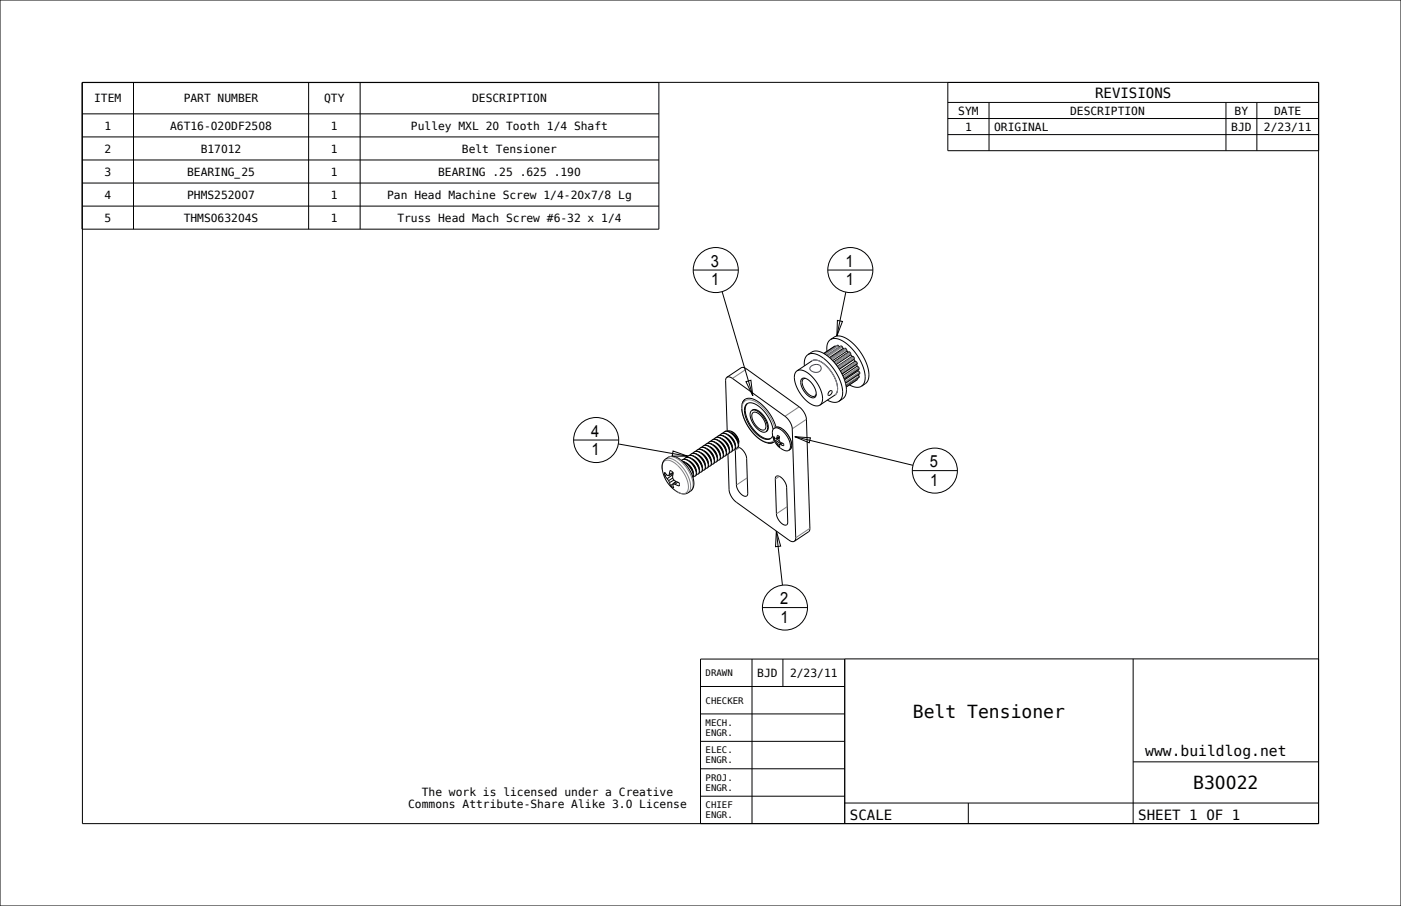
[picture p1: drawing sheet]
<svg xmlns="http://www.w3.org/2000/svg" width="432mm" height="279mm" viewBox="0 0 432 279" stroke-linecap="round" stroke-linejoin="round" font-family="sans-serif">
<g fill="none" stroke="#000" stroke-width=".31">
<path d="M0 0h431.8v279.4h-431.8zM25.3 35.1h177.8M25.4 25.4v228.6h381v-228.6M41.1 25.5v45.2M95.1 25.5v45.2M111 25.5v45.2M292.1 25.4v21.1h114.3v-21.1l-381.1 .1v45.2h177.8v-45.2M292.1 31.6h114.3M292.1 36.6h114.3M304.8 31.6v14.9M377.9 31.6v14.9M387.4 31.6v14.9"/>
<path d="M25.3 42.2h177.8M25.3 49.3h177.8M25.3 56.4h177.8M292.1 41.5h114.3M25.3 63.6h177.8M224 116.3l-.4 1.1 .5 15.5M224 116.3l.8-.1 .8 .4 16.3 11.8 1.1 1.1 .9 1.4 .3 1.3 1.1 33.6-.5 1.1M224 116.3l4.5-2.9 1.2 .1 16.7 12.1 1.1 1.1 .7 1.3 .3 1.3 1.1 33.9-.3 .7-4.5 3M248.5 116.8a1.2 1.2 0 0 0-1.5 .1 1.2 1.2 0 0 0-.2 1.5l.5 1.4a4 4 0 0 0 3.7 2.8l.4-.4 .2-.8M248.5 116.8a6.2 6.2 0 0 1 3.1 4.6M248.5 116.8a1.14 1.14 0 0 0-1.2 .5 1.14 1.14 0 0 0 0 1.3l.8 1.8a2.72 2.72 0 0 0 3.2 1.7l.3-.7M257.3 106.7l.2 .1"/>
<path d="M258.7 107l-.3-.5h-.3l-4 2.6M259.9 107.4l-.3-.5-.4-.2-4.4 2.9M259.9 107.4l-4.3 2.9M259.9 107.4l.2 .2M261.1 108.2l.4 .4M261.1 108.2l-.2-.5-.5-.3-4.6 3M261.1 108.2l-4.5 3M262.2 109.4l.4 .5M262.2 109.4v-.5l-.5-.4-4.7 3.1M262.2 109.4l-4.5 3M262.6 109.9l-4.5 3.1M262.6 109.9l.6 .3v.6"/>
<path d="M263.2 110.8l-4.5 3.1M263.2 110.8l.3 .6M263.5 111.4l-4.5 3M263.5 111.4l.6 .5 .1 .2-.2 .3M264 112.4l-4.5 3M264 112.4l.2 .5M264.2 112.9l.5 .4 .1 .5-4.6 3.1M264.2 112.9l-4.4 3M264.2 116.7v.4M264.5 114v.3M264.5 115.6l.3 .5v.3l-4 2.7M264.5 114.3l.5 .5v.4l-4.4 3"/>
<path d="M264.5 114.3l-4.2 2.9M213.1 140l-.4 .4M213.2 139.9a3.5 3.5 0 0 1 3.7 2.4l.5 1.1v1M213.2 139.9l-.1 .1M213.2 139.9a4.2 4.2 0 0 1 3.9 3.2 1.75 1.75 0 0 1 0 1.8M214 139.4l-.4 .3M214.1 139.3a3.5 3.5 0 0 1 3.7 2.3l.5 1.2 .1 1M214.1 139.3l-.1 .1M214.1 139.3a4.2 4.2 0 0 1 4 3.2 1.75 1.75 0 0 1 0 1.8M214.9 138.7l-.3 .4M215 138.7a3.5 3.5 0 0 1 3.8 2.3l.4 1.2 .1 1M215 138.7h-.1"/>
<path d="M215 138.7a4.2 4.2 0 0 1 4 3.1 1.75 1.75 0 0 1 0 1.8M215.8 138.1l-.3 .4M215.9 138a3.5 3.5 0 0 1 3.8 2.4l.5 1.2v1M215.9 138l-.1 .1M216 138a4.2 4.2 0 0 1 3.9 3.2 1.75 1.75 0 0 1 0 1.8M216 138l-.2 .1M216.1 139.7l1.6 1.4 .6 1.7M216.8 137.5l-.4 .4M216.9 137.4a3.5 3.5 0 0 1 3.7 2.4l.5 1.2v1M216.9 137.4l-.1 .1M216.9 137.4a4.2 4.2 0 0 1 3.9 3.2 1.75 1.75 0 0 1 0 1.8M217 139.1l1.6 1.3 .6 1.7"/>
<path d="M217.7 136.9l-.4 .4M217.8 136.8a3.5 3.5 0 0 1 3.7 2.4l.5 1.2 .1 .9M217.8 136.8l-.1 .1M217.8 136.8a4.2 4.2 0 0 1 4 3.2 1.75 1.75 0 0 1 0 1.8M218 138.4l1.5 1.4 .7 1.7M218 139.9l.9 1.3M218.6 136.3l-.3 .3M218.7 136.2a3.5 3.5 0 0 1 3.8 2.3l.4 1.2 .1 1M218.7 136.2l-.1 .1M218.7 136.2a4.2 4.2 0 0 1 4 3.2 1.75 1.75 0 0 1 0 1.8M218.9 137.8l1.5 1.4 .7 1.7M218.9 139.3l.9 1.3"/>
<path d="M219.5 135.6l-.3 .4M219.6 135.6a3.5 3.5 0 0 1 3.8 2.3l.5 1.2v1M219.6 135.6h-.1M219.7 135.6a4.2 4.2 0 0 1 3.9 3.2 1.75 1.75 0 0 1 0 1.7M219.7 135.6h-.2M219.8 137.2l1.6 1.4 .6 1.7M219.9 138.7l.8 1.3M220.5 135l-.4 .4M220.6 134.9a3.5 3.5 0 0 1 3.7 2.4l.5 1.2v1M220.6 134.9l-.1 .1M220.6 134.9a4.2 4.2 0 0 1 3.9 3.2 1.75 1.75 0 0 1 0 1.8M220.7 136.6l1.6 1.4 .6 1.7"/>
<path d="M220.8 138.1l.8 1.2M221.4 134.4l-.4 .4M221.5 134.3a3.5 3.5 0 0 1 3.7 2.4l.5 1.2 .1 1M221.5 134.3l-.1 .1M221.5 134.3a4.2 4.2 0 0 1 4 3.2 1.75 1.75 0 0 1 0 1.8M221.7 136l1.5 1.3 .7 1.8M221.7 137.5l.9 1.2M222.3 133.8l-.3 .4M222.4 133.7a3.5 3.5 0 0 1 3.8 2.4l.4 1.2 .1 .9M222.4 133.7l-.1 .1M222.4 133.7a4.2 4.2 0 0 1 4 3.2 1.75 1.75 0 0 1 0 1.8M222.6 135.3l1.5 1.4 .7 1.7"/>
<path d="M222.6 136.9l.9 1.2M223.2 133.2l-.3 .3M223.3 133.1a3.5 3.5 0 0 1 3.8 2.4l.6 1.6-.4 1M223.3 133.1l-.1 .1M223.4 133.1a4.2 4.2 0 0 1 3.9 3.2 1.77 1.77 0 0 1 0 1.8M223.4 133.1l-.2 .1M223.5 134.7l1.6 1.4 .6 1.7M223.6 136.2l.8 1.3M224.4 134.1l1.6 1.4 .6 1.7M224.4 140l-.5 .1M224.5 135.6l.8 1.3M224.5 139.9l-.1 .1"/>
<path d="M224.6 139.9l-.2 .1M224.8 139.5l-.2 .4M225.2 132.9l1.6 1.4 .6 1 .3 1.1M225.2 132.9h-1M225.2 132.9l.9 .5 .8 .8 .6 1.1 .2 1M225.4 133.5l1.5 1.4 .7 1.7M225.4 139.4l-.6 .1M225.4 135l.9 1.3M225.5 139.3l-.1 .1M225.8 138.9l-.3 .4M226.3 138.8h-.5M226.3 134.4l.9 1.2"/>
<path d="M226.4 138.7l-.1 .1M226.7 138.2l-.3 .5M226.7 138.2v.1M227.3 138.1l-.6 .1M227.5 137.9a4.2 4.2 0 0 1 2.6 3.5l.4 10.7a.91 .91 0 0 1-.6 1 .91 .91 0 0 1-1.1-.4l-1.1-1.2-.7-1.6-.3-11.6M227.7 136.4l-.1 .5M228.7 124.7a2.38 2.38 0 0 1 3.9-1.4 14.4 14.4 0 0 1 6.6 8.4M229.6 123.2a5.1 5.1 0 0 0-.3 5.7 12.4 12.4 0 0 0 7.3 7.7l1.8-.2M238.5 135.3v-.7l.7 .8M238.5 135.3l.5 .7M238.6 132.1a3.9 3.9 0 0 1 4 2.5l1 2.5-.1 1.1-.4 .7M238.6 132.1l-.4 .6-.1 .9 .6 2.5"/>
<path d="M238.6 132.1l.6-.4h.7l1.7 .9 1.6 2 .8 2.2a1.79 1.79 0 0 1-.5 1.8l-.4 .3M238.7 136.2l-1 .4h-1M238.7 136.1v.1M238.7 136.1a4.2 4.2 0 0 0 4.4 2.8M238.8 135.1l-.3 .2M239 136l.3 .4M239.3 136.4l.2 .4M239.4 135.1l.1-.4a.36 .36 0 0 1 .3-.4 .36 .36 0 0 1 .4 .3v1.5l.7 .5M239.4 135.1l-.2 .3M239.5 136.8l.2 .6M239.9 135l.2 .2M240.1 135.2l-1.1 .8"/>
<path d="M240.1 135.2h.1M240.1 135.8l-.8 .6M240.2 134.9l-1 .5M240.2 134.6l-.8 .5M240.2 137.1h.4M240.2 137.1l.2 .8-.7-.5M240.4 136.3l-.9 .5M240.7 136.5v.2M240.7 136.7h.1M240.7 136.7l-1 .7M240.9 136.6l-.7 .5M240.9 136.6a.55 .55 0 0 1 .6 .2 .55 .55 0 0 1-.1 .6l-.8-.3"/>
<path d="M241.2 136.7l-.6 .4M204.7 141.9l1.2-.8a4.1 4.1 0 0 1 4.9 1.6 8.5 8.5 0 0 1 2.8 7.8l-.5 .7-1 .8a3.7 3.7 0 0 1-4-.7 8.5 8.5 0 0 1-3.7-8.8zM204.9 146.7v-1.1l.7 1 .4 .1M204.9 146.7l.7 .9M205.5 146.4l-.6 .3M205.6 147.6l.5 .6M206.1 148.2l.2 .6M206.3 146.3l-.3 .4M206.3 148.8l.4 1M207.4 147.4l-1.3 .8M207.4 146.3l-1.8 1.3M207.4 145.7l-1.1 .6"/>
<path d="M207.5 146l-1.5 .7M207.5 145.9l-.2 1.2 .2 .7 .9 .7M207.5 145.9l-.4-.5a.42 .42 0 0 0-.5-.2 .42 .42 0 0 0-.2 .6l-.1 .5M207.5 149.3l-.1 .3 .3 .9-1-.7M207.5 149.3l.5 .1M207.7 148l-1.4 .8M208.3 148.4l-1.6 1.4M208.4 148.5a.84 .84 0 0 1 .9 .4 .84 .84 0 0 1-.1 .9l-1.2-.4M208.4 148.5l-.9 .8M208.9 148.7l-.9 .7M210.3 141.8l-.2 .2M210.3 142.2l1.3 .6 1.2 1.3 .8 1.5 .1 1.3"/>
<path d="M210.4 141.7a3.5 3.5 0 0 1 3.7 2.4l.5 1.2 .1 1M210.4 141.7l-.1 .1M210.4 141.8a4.2 4.2 0 0 1 4 3.1 1.75 1.75 0 0 1 0 1.8M210.4 141.8h-.1M210.5 142.4l1.2 .7 1.2 1.4 .7 1.5v1.2M211.2 141.2l-.3 .4M211.3 141.1a3.5 3.5 0 0 1 3.8 2.4l.4 1.2 .1 1M211.3 141.1l-.1 .1M211.3 141.1a4.2 4.2 0 0 1 4 3.2 1.75 1.75 0 0 1 0 1.8M211.5 142.8l1.5 1.3 .7 1.8M212.1 140.6l-.3 .4M212.2 140.5a3.5 3.5 0 0 1 3.8 2.4l.5 1.2v.9"/>
<path d="M212.2 140.5l-.1 .1M212.3 140.5a4.2 4.2 0 0 1 3.9 3.2 1.75 1.75 0 0 1 0 1.8M212.3 140.5l-.2 .1M212.4 142.1l1.6 1.4 .6 1.7M212.5 143.7l.8 1.2M213.3 141.5l1.6 1.4 .6 1.7M213.4 143l.8 1.3M213.7 146.9l-.1 .3M214.3 140.9l1.5 1.4 .7 1.7M214.3 146.8l-.6 .1M214.3 142.4l.9 1.3M214.4 146.7l-.1 .1"/>
<path d="M214.7 146.3l-.3 .4M215.2 140.3l1.5 1.4 .7 1.7M215.2 146.2l-.5 .1M215.2 141.8l.9 1.3M215.3 146.1l-.1 .1M215.6 145.7l-.3 .4M216.1 145.6l-.5 .1M216.2 141.2l.8 1.2M216.2 145.5l-.1 .1M216.5 145l-.3 .5M217 144.9l-.5 .1M217.1 140.6l.8 1.2"/>
<path d="M217.1 144.9h-.1M217.2 144.9h-.2M217.4 144.4l-.2 .5M218 144.3l-.6 .1M218.1 144.3h-.1M218.1 144.2l-.1 .1M218.4 143.8l-.3 .4M218.9 143.7l-.5 .1M219 143.6l-.1 .1M219.3 143.2l-.3 .4M219.8 143.1l-.5 .1M219.9 143l-.1 .1"/>
<path d="M220.2 142.6l-.3 .4M220.7 142.5l-.5 .1M220.8 142.4l-.1 .1M220.9 142.4l-.2 .1M221.1 142l-.2 .4M221.7 141.8l-.6 .1M221.8 141.8h-.1M222.1 141.3l-.3 .5M222.6 141.2l-.5 .1M222.7 141.2h-.1M223 140.7l-.3 .5M223.5 140.6l-.5 .1"/>
<path d="M223.6 140.5l-.1 .1M223.9 140.1l-.3 .4M224.4 140l.3 11.2 .4 1.4 .8 1.2 1.1 1.1 16.1 11.7 1 .4 .7-.1M239.2 146.9a2.73 2.73 0 0 1 3 2.3l.2 1.1 .4 10.7a.91 .91 0 0 1-.6 1 .91 .91 0 0 1-1.1-.4l-1.2-1.4-.6-1.6-.3-10.9zM215.9 211.7h44.5M231.8 203.2v50.8M241.3 203.2v8.5M260.4 203.2h-44.5v50.8M349.2 203.2v50.8M406.4 203.2h-146.1l.1 50.8M215.9 237.1h44.5M215.9 228.6h44.5"/>
<path d="M215.9 220.2h44.5M349.2 234.9h57.2M215.9 245.5h44.5M260.3 247.6h146.1M298.4 247.6v6.4"/>
</g>
<g fill="none" stroke="#7c7c85" stroke-width=".31">
<path d="M230.1 113.8l-4.4 2.9M257.3 106.7l-3.4 2.3M257.5 106.8l-3.5 2.3M258.1 106.5l-4 2.6M258.3 106.5l-4.1 2.7M258.4 106.6l-4 2.7M259.2 106.7l-4.3 2.9M259.5 106.8l-4.5 2.9M259.6 107l-4.4 2.9M260.6 107.4l-4.7 3.1M260.8 107.6l-4.7 3.1M260.9 107.8l-4.6 3.1"/>
<path d="M261.9 108.6l-4.8 3.1M262.1 108.8l-4.8 3.2M262.2 109l-4.7 3.2M262.9 109.9l-4.7 3.2M263.1 110l-4.8 3.3M263.3 110.3l-4.8 3.2M263.3 110.5l-4.7 3.2M263.9 111.5l-4.7 3.2M264.1 111.7l-4.8 3.2M264.2 112l-4.8 3.2M264.2 112.2l-4.7 3.1M264.3 116.8l-3.5 2.4"/>
<path d="M264.3 117l-3.5 2.3M264.6 113.2l-4.7 3.1M264.7 113.4l-4.7 3.1M264.8 116.4l-4 2.6M264.8 116l-4.1 2.7M264.8 113.7l-4.6 3.1M264.8 116.2l-4 2.7M264.9 114.7l-4.4 3M265 114.9l-4.5 3M265 115.2l-4.4 2.9M225.8 133.3l-.1 .3M227.9 138l-1.3 .8"/>
<path d="M238.8 131.9a12.6 12.6 0 0 0-7.5-8.6 2.32 2.32 0 0 0-2.6 3.1 12.8 12.8 0 0 0 7.5 10h1.3l1-.7M238.9 131.9l.1-.1a3.9 3.9 0 0 1 4 2.5l1 2.5a1.79 1.79 0 0 1-.5 1.8M246.3 125.5l-4.4 2.9M248.5 129.3l-4.3 2.9M204.1 144.9a2.03 2.03 0 0 1 2-3 9.5 9.5 0 0 1 6 9.1 1.88 1.88 0 0 1-3.2 .8l-.3-.2M205.1 141.6a3.8 3.8 0 0 1 4.2 1.4 9.5 9.5 0 0 1 3.4 8.1l-.6 .9M205.9 141.1a3.8 3.8 0 0 1 4.2 1.4 9.5 9.5 0 0 1 3.4 8.1l-.7 .9M230.3 147.3l-3.3 2.3M240.2 146.9l-1.2 .8M242.6 156.2l-3.3 2.3M249.6 162.9l-4.3 2.9"/>
</g>
<!-- layer: 02___PRT_ALL_AXES -->
<path d="M230.3 124.5a4 4 0 0 1 4.5 1.6l2.3 3.1 1.2 3.2M230.3 124.5a4.1 4.1 0 0 0-.2 4.8l1 2.1 1.3 1.6 1.4 1.4 1.6 .9a1.87 1.87 0 0 0 2.7-.9M230.3 124.5l-.6 1.1 .1 1.8 .7 2.2 1.1 2 1.5 1.8 1.7 1.3 1.5 .6 1.3-.1M230.4 124.4l-.1 .1M231.7 126.6l.8-.3 1 .2 1.1 .8 1.1 1.4 .7 1.4 .4 1.4-.1 1-.6 .6M231.7 126.6l.8-.2 1 .4 2 2 1 2.6v1.1l-.4 .6M231.7 126.6l-.4 .6-.1 1.1 1.1 2.6 2 2 1 .4 .8-.2M232 127.3l.6-.2 .8 .2 1.7 1.6 .9 2.2v.8l-.4 .6-.6 .1-.7-.2-1.6-1.6-.9-2-.1-.9z" fill="none" stroke="#000" stroke-width=".31"/>
<!-- layer: BALLOONS -->
<g fill="none" stroke="#000" stroke-width=".31">
<path d="M213.7 83.3h13.8M222.6 89.9l9.4 32.2M255.1 83.3h13.9M258.1 98.8l1.6 .3-1.8 4.5zM260.7 90.1l-2.8 13.5M229.9 117.7l1.5-.4 .6 4.8zM176.8 135.7h13.9M190.6 136.9l21.4 3.8M207.4 139.1l4.6 1.6-4.8-.1zM245 134.7l4.8 .3-.4 1.6zM245 134.7l36.4 8.8M281.2 145.1h13.9"/>
<path d="M239.3 163.8l1.3 4.6-1.6 .2zM239.3 163.8l1.9 16.7M235 187.4h13.9"/>
<circle cx="220.6" cy="83.3" r="6.9"/>
<circle cx="262.1" cy="83.3" r="6.9"/>
<circle cx="183.7" cy="135.7" r="6.9"/>
<circle cx="288.1" cy="145.1" r="6.9"/>
<circle cx="241.9" cy="187.4" r="6.9"/>
</g>
<!-- layer: LAYER_AXIS -->
<g fill="none" stroke="#000" stroke-width=".31">
<path d="M245.6 114.4a3.8 3.8 0 0 1 4.3 1.4 9.6 9.6 0 0 1 3.5 8.2l-.7 .9M245.6 114.4a3.9 3.9 0 0 0-.2 4.5 9.5 9.5 0 0 0 6.3 6.3l1-.3M245.6 114.4l4.7-3.1a4.1 4.1 0 0 1 4.5 1.7 9.3 9.3 0 0 1 3.1 8.1l-.5 .7-4.7 3.1M249 109.4a3.5 3.5 0 0 0-1.1 3.4M249 109.4a4.9 4.9 0 0 1 5.4 1.5 14.1 14.1 0 0 1 5.2 11.2l-.4 .9-.6 .7M249 109.4l1.2-.8a4.9 4.9 0 0 1 5.3 1.6 14.1 14.1 0 0 1 5.3 11.1l-.6 1.3-1.6 1.1M255.9 104.7l1.2-.7a4.6 4.6 0 0 1 5.2 1.4 14.4 14.4 0 0 1 5.4 11.1l-.6 1.4-1.6 1.2M255.9 104.7a4.6 4.6 0 0 1 5.2 1.4 14.4 14.4 0 0 1 5.5 11.2l-.4 1.1-.7 .7M255.9 104.7a3.6 3.6 0 0 0-1 3.6M257.3 106.7l-3.4 2.3M261.8 118.7a3.6 3.6 0 0 0 3.7 .4M264.2 117.1l-3.4 2.2"/>
<path d="M255 123.4a3.6 3.6 0 0 0 3.6 .3M255.6 120.7l.6-.2 .3 .4-.5 .7-.6 .4-.2-.5z"/>
</g>
<!-- layer: LAYER_CURVE -->
<path d="M249.9 113.1l1-.6 1.2-.1 .8 .6 .2 .8-.8 .9-1.3 .1-1.3-.8-.1-.5z" fill="none" stroke="#00c" stroke-width=".31"/>
<!-- layer: LAYER_CURVES -->
<path d="M250.3 111.3l.9-.3a8.5 8.5 0 0 1 6 5.3 5.7 5.7 0 0 1 .8 4.7l-.7 .8" fill="none" stroke="#36f" stroke-width=".31"/>
<g font-size="5.6">
<text x="281.3" y="221.4">Belt Tensioner</text>
<text x="367.8" y="243.3">B30022</text>
</g>
<g font-size="5.2">
<text x="219.1" y="82.2">3</text>
<text x="260.6" y="82.2">1</text>
<text x="219.2" y="88">1</text>
<text x="260.7" y="88">1</text>
<text x="182.2" y="134.6">4</text>
<text x="182.3" y="140.4">1</text>
<text x="286.6" y="144.1">5</text>
<text x="286.7" y="149.9">1</text>
<text x="240.4" y="186.3">2</text>
<text x="240.5" y="192.1">1</text>
</g>
<text font-size="4.5" x="353" y="233">www.buildlog.net</text>
<g font-size="4.3">
<text x="337.5" y="30.1">REVISIONS</text>
<text x="261.9" y="252.8">SCALE</text>
<text x="350.8" y="252.8">SHEET 1 OF 1</text>
</g>
<g font-size="3.5">
<text x="29" y="31.6">ITEM</text>
<text x="56.6" y="31.6">PART NUMBER</text>
<text x="99.9" y="31.6">QTY</text>
<text x="145.5" y="31.6">DESCRIPTION</text>
<text x="295.3" y="35.3">SYM</text>
<text x="329.8" y="35.3">DESCRIPTION</text>
<text x="380.5" y="35.3">BY</text>
<text x="392.7" y="35.3">DATE</text>
<text x="32.2" y="39.9">1</text>
<text x="52.4" y="39.9">A6T16-020DF2508</text>
<text x="102" y="39.9">1</text>
<text x="126.7" y="39.9">Pulley MXL 20 Tooth 1/4 Shaft</text>
<text x="297.4" y="40.3">1</text>
<text x="306.4" y="40.3">ORIGINAL</text>
<text x="379.5" y="40.3">BJD</text>
<text x="389.6" y="40.3">2/23/11</text>
<text x="32.2" y="47.1">2</text>
<text x="61.8" y="47.1">B17012</text>
<text x="102" y="47.1">1</text>
<text x="142.4" y="47.1">Belt Tensioner</text>
<text x="32.2" y="54.2">3</text>
<text x="57.7" y="54.2">BEARING_25</text>
<text x="102" y="54.2">1</text>
<text x="135" y="54.2">BEARING .25 .625 .190</text>
<text x="32.2" y="61.3">4</text>
<text x="57.7" y="61.3">PHMS252007</text>
<text x="102" y="61.3">1</text>
<text x="119.3" y="61.3">Pan Head Machine Screw 1/4-20x7/8 Lg</text>
<text x="32.2" y="68.4">5</text>
<text x="56.6" y="68.4">THMS063204S</text>
<text x="102" y="68.4">1</text>
<text x="122.5" y="68.4">Truss Head Mach Screw #6-32 x 1/4</text>
<text x="233.4" y="208.7">BJD</text>
<text x="243.5" y="208.7">2/23/11</text>
<text x="130" y="245.3">The work is licensed under a Creative</text>
<text x="125.8" y="249.1">Commons Attribute-Share Alike 3.0 License</text>
</g>
<g font-size="2.8">
<text x="217.5" y="208.5">DRAWN</text>
<text x="217.5" y="217">CHECKER</text>
<text x="217.5" y="223.9">MECH.</text>
<text x="217.5" y="226.9">ENGR.</text>
<text x="217.5" y="232.3">ELEC.</text>
<text x="217.5" y="235.4">ENGR.</text>
<text x="217.5" y="240.8">PROJ.</text>
<text x="217.5" y="243.9">ENGR.</text>
<text x="217.5" y="249.3">CHIEF</text>
<text x="217.5" y="252.3">ENGR.</text>
</g>
</svg>
